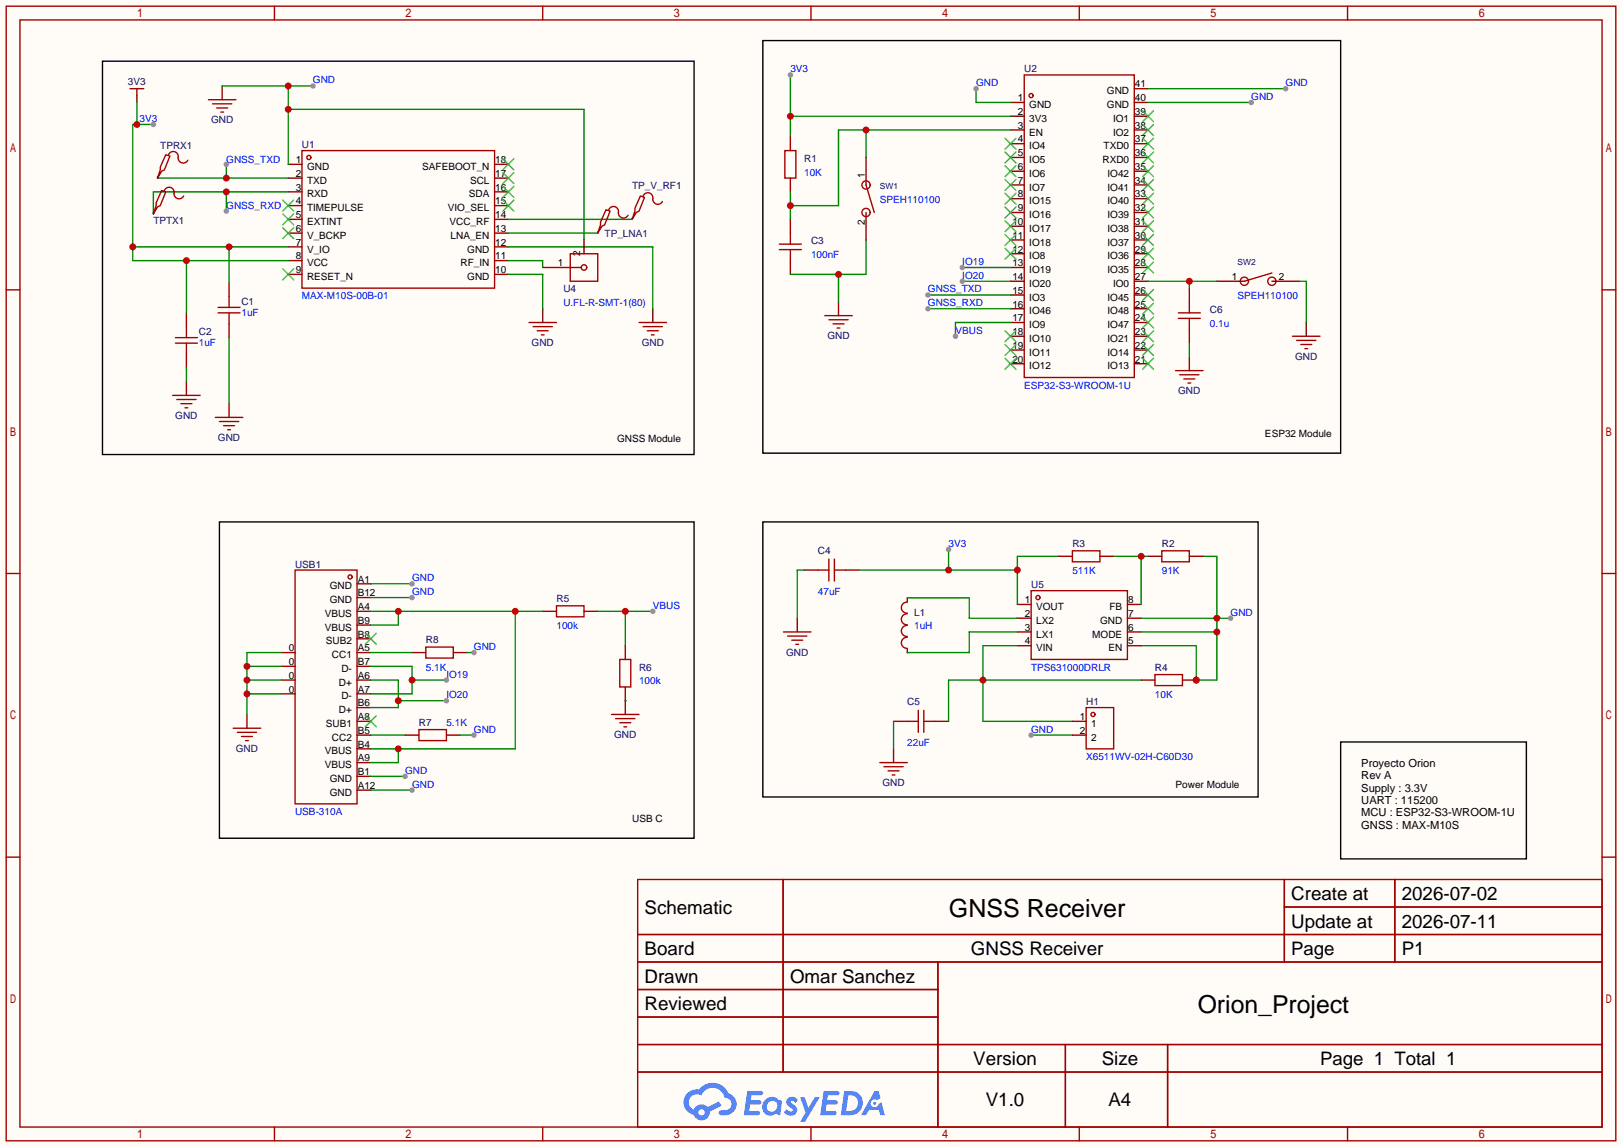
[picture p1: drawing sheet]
<svg xmlns="http://www.w3.org/2000/svg" width="299mm" height="212mm" viewBox="0 0 299 212" stroke-linecap="round" stroke-linejoin="round" font-family="sans-serif">
<path d="M0 0h299.5v211.8h-299.5z" fill="#fffcf7"/>
<g fill="none" stroke="#a10000" stroke-width=".25">
<path d="M1.1 1.1h297.2v209.6h-297.2zM3.7 3.7h292.1v204.5h-292.1zM50.7 1.1v2.6M100.2 1.1v2.6M149.7 1.1v2.6M199.3 1.1v2.6M248.8 1.1v2.6M1.1 53.5h2.6M295.8 53.5h2.5M1.1 105.9h2.6M295.8 105.9h2.5M1.1 158.3h2.6"/>
<path d="M295.8 158.3h2.5M117.7 162.4h178.1v45.8h-178.1zM117.7 172.6h178.1M117.7 177.7h178.1M144.6 162.4v35.6M173.2 177.7v30.5M237.1 162.4v15.3M237.1 167.5h58.7M257.5 162.4v15.3M117.7 182.8h55.5M117.7 192.9h178.1M117.7 187.8h55.5"/>
<path d="M117.7 198h178.1M196.7 192.9v15.3M215.6 192.9v15.3M50.7 208.2v2.5M100.2 208.2v2.5M149.7 208.2v2.5M199.3 208.2v2.5M248.8 208.2v2.5"/>
</g>
<g fill="#5487ff">
<path d="M145.5 202.8a1.3 1.3 0 0 1 1.8 .3l-.4 .6a.54 .54 0 0 0-.9-.2l.1 .2a1.58 1.58 0 0 1 1.1 1.6 1.43 1.43 0 0 1-2.5 .1l.5-.6a.64 .64 0 0 0 .5 .5 .64 .64 0 0 0 .7-.3l-.2-.2a1.6 1.6 0 0 1-1-1.6z"/>
<path d="M147.7 202.7h.9l.7 1.9 1.1-1.9h.9l-2.7 4.5h-.9l1-1.7z"/>
<path d="M138 201.5h1.6a1.31 1.31 0 0 1 1.2 .2 .4 .4 0 0 1-.3 .6h-1.8l-.1 .9h1.6a.4 .4 0 0 1 .4 .4 .4 .4 0 0 1-.4 .4h-1.7l-.2 1.2h.8a1.23 1.23 0 0 1 1.2 .2 .39 .39 0 0 1-.3 .6h-2.7z"/>
<path d="M152.1 201.5h1.6a1.32 1.32 0 0 1 1.3 .2 .39 .39 0 0 1-.4 .6h-1.7l-.2 .9h1.7a.4 .4 0 0 1 .3 .4 .4 .4 0 0 1-.4 .4h-1.7l-.2 1.2h.8a1.23 1.23 0 0 1 1.2 .2 .39 .39 0 0 1-.3 .6h-2.7z"/>
<path d="M161.5 201.5h.7l.4 1.3-.7 .4a.75 .75 0 0 0-1.1 .3 .75 .75 0 0 0 .5 1 .75 .75 0 0 0 .9-.6l.6-.3 .6 2.4h-.9l-.2-1h-1.9l-.5 1h-.9z"/>
<path d="M155.9 201.5l-.7 4.5h1.5a2.27 2.27 0 0 0 2.6-2.3 2.27 2.27 0 0 0-2.7-2.2zM156.6 202.3a1.5 1.5 0 0 1 1.8 1.5 1.5 1.5 0 0 1-1.9 1.4h-.3z"/>
<path d="M141.3 203.1a1.62 1.62 0 0 0-.4 2.1 1.62 1.62 0 0 0 2 .7l.4-.3 .3 .3 .5 .1 .3-2.5-.2-.3h-.4a1.58 1.58 0 0 0-2.5-.1zM141.9 203.6a.99 .99 0 0 1 1.6 .3 .99 .99 0 0 1-.9 1.4 .94 .94 0 0 1-1-.5 .94 .94 0 0 1 .3-1.2z"/>
<path d="M126.9 201.9a2.37 2.37 0 0 0 1.2 4 1.54 1.54 0 0 0 1.7 1 1.54 1.54 0 0 0 1.3-1.6l2.1-1.1-.5-.8-2 1.1a1.57 1.57 0 0 0-2.6 .4 1.5 1.5 0 0 1-.8-2.1 1.5 1.5 0 0 1 2.2-.5 2.23 2.23 0 0 1 2.3-1.4 2.23 2.23 0 0 1 2 1.8 1.16 1.16 0 0 1 1.2 1.1 1.16 1.16 0 0 1-1 1.3h-.7a.47 .47 0 0 0-.6 .3 .47 .47 0 0 0 .4 .6 2.23 2.23 0 0 0 2.3-.7 2.23 2.23 0 0 0 .4-2.3 2.16 2.16 0 0 0-1.3-1.1 3.2 3.2 0 0 0-5.4-.7l-1.2 .1zM129 205.4a.58 .58 0 0 1 1.1 0 .58 .58 0 0 1-1.1 0z"/>
<circle cx="161.5" cy="203.8" r=".28"/>
</g>
<g fill="none" stroke="#a10000" stroke-width=".25">
<path d="M24 16.4h2.5M25.3 16.4v1.3M38.5 18.4h5.1M39.2 19.2h3.6M40 19.9h2M40.8 20.7h.5M55.8 27.8h35.5v25.4h-35.5zM40.3 57.8h4M40.3 56.8h4M42.3 54.7v2.1M42.3 57.8v2M97.7 59.6h5"/>
<path d="M118 59.6h5.1M32.4 63.4h4M32.4 62.4h4M34.4 60.3v2.1M34.4 63.4v2M98.4 60.3h3.6M99.2 61.1h2M99.9 61.8h.6M118.7 60.3h3.6M119.5 61.1h2M120.3 61.8h.5"/>
<circle cx="57" cy="29.1" r=".38"/>
</g>
<g fill="none" stroke="#870000" stroke-width=".25">
<path d="M25.3 17.7v1.2M41 15.9v2.5M53.2 30.4h2.6M53.2 32.9h2.6M53.2 35.4h2.6M53.2 38h2.6M91.3 30.4h2.6M91.3 32.9h2.6M91.3 35.4h2.6M91.3 38h2.6M34.4 57.8v2.5M42.3 52.2v2.5"/>
<path d="M42.3 59.8v2.6M53.2 40.5h2.6M53.2 43.1h2.6M53.2 45.6h2.6M53.2 48.1h2.6M53.2 50.7h2.6M91.3 40.5h2.6M91.3 43.1h2.6M91.3 45.6h2.6M91.3 48.1h2.6M91.3 50.7h2.6M100.2 57v2.6"/>
<path d="M120.5 57v2.6M34.4 65.4v2.5"/>
</g>
<g fill="none" stroke="#3c3" stroke-width=".25">
<path d="M52.2 37l2 2M52.2 39.5l2 2M54.2 37l-2 2M54.2 39.5l-2 2M92.8 37l2.1 2M92.8 34.4l2.1 2M92.8 31.9l2.1 2M92.8 29.3l2.1 2.1M94.9 37l-2.1 2M94.9 34.4l-2.1 2M94.9 31.9l-2.1 2M94.9 29.3l-2.1 2.1"/>
<path d="M52.2 42l2 2.1M52.2 49.7l2 2M54.2 42l-2 2.1M54.2 49.7l-2 2"/>
</g>
<path d="M18.9 11.3h109.2v72.6h-109.2z" fill="none" stroke="#000" stroke-width=".25"/>
<path d="M41 15.9h16.8M53.2 15.9v14.5M53.2 20.2h54.6v24.1M93.9 50.7h6.3v6.3M93.9 45.6h26.6v11.4" fill="none" stroke="#008700" stroke-width=".25"/>
<g fill="#c00">
<circle cx="53.2" cy="20.2" r=".63"/>
<circle cx="53.2" cy="15.9" r=".63"/>
</g>
<circle cx="57.8" cy="15.9" r=".51" fill="#999"/>
<path d="M34.4 70.5v2.5M42.3 74.5v2.6" fill="none" stroke="#870000" stroke-width=".25"/>
<path d="M31.9 73h5.1M32.6 73.8h3.6M33.4 74.5h2M34.2 75.3h.5M39.8 77.1h5M40.5 77.9h3.6M41.3 78.6h2M42 79.4h.5" fill="none" stroke="#a10000" stroke-width=".25"/>
<path d="M25.3 18.9v4.1M28.3 23h-3.8v25.1h28.7M24.5 45.6h28.7M34.4 48.1v9.7M42.3 45.6v6.6M34.4 67.9v2.6M42.3 62.4v12.1" fill="none" stroke="#008700" stroke-width=".25"/>
<g fill="#c00">
<circle cx="34.4" cy="48.1" r=".63"/>
<circle cx="24.5" cy="45.6" r=".63"/>
<circle cx="42.3" cy="45.6" r=".63"/>
<circle cx="25.3" cy="23" r=".63"/>
</g>
<circle cx="28.3" cy="23" r=".51" fill="#999"/>
<path d="M29.1 32.9h24.1M41.8 30.4v2.5" fill="none" stroke="#008700" stroke-width=".25"/>
<circle cx="41.8" cy="32.9" r=".63" fill="#c00"/>
<circle cx="41.8" cy="30.4" r=".51" fill="#999"/>
<path d="M29.1 32.6v.3" fill="none" stroke="#870000" stroke-width=".25"/>
<path d="M30.6 28.6l.8 .2-1 2.6-.6 .2-.7 1.3 .5-1.5v-.5zM31.1 28.6a.93 .93 0 0 1 1.1-.6 .93 .93 0 0 1 .7 1.1 .94 .94 0 0 0 .7 1 .94 .94 0 0 0 1.1-.5" fill="none" stroke="#a10000" stroke-width=".25"/>
<path d="M41.8 35.4v3.6M53.2 35.4h-24.9v4.1" fill="none" stroke="#008700" stroke-width=".25"/>
<circle cx="41.8" cy="35.4" r=".63" fill="#c00"/>
<circle cx="41.8" cy="39" r=".51" fill="#999"/>
<g fill="none" stroke="#870000" stroke-width=".25">
<path d="M186.6 18.9h2.5M209.4 16.4h2.6M209.4 18.9h2.6M28.3 39.2v.3M186.6 21.5h2.5M186.6 24h2.5M186.6 26.5h2.5M186.6 29.1h2.5M186.6 31.6h2.5M186.6 34.2h2.5M186.6 36.7h2.5M186.6 39.2h2.5"/>
<path d="M209.4 21.5h2.6M209.4 24h2.6M209.4 26.5h2.6M209.4 29.1h2.6M209.4 31.6h2.6M209.4 34.2h2.6M209.4 36.7h2.6M209.4 39.2h2.6M186.6 41.8h2.5M186.6 44.3h2.5M186.6 46.9h2.5M186.6 49.4h2.5"/>
<path d="M186.6 51.9h2.5M186.6 54.5h2.5M186.6 57h2.5M186.6 59.6h2.5M209.4 41.8h2.6M209.4 44.3h2.6M209.4 46.9h2.6M209.4 49.4h2.6M209.4 51.9h2.6M209.4 54.5h2.6M209.4 57h2.6M209.4 59.6h2.6"/>
<path d="M186.6 62.1h2.5M186.6 64.6h2.5M186.6 67.2h2.5M209.4 62.1h2.6M209.4 64.6h2.6M209.4 67.2h2.6"/>
</g>
<g fill="none" stroke="#a10000" stroke-width=".25">
<path d="M189.1 13.8h20.3v55.9h-20.3zM29.8 35.2l.8 .2-1 2.6-.5 .2-.8 1.3 .5-1.5v-.5zM30.4 35.2a.93 .93 0 0 1 1.1-.6 .93 .93 0 0 1 .6 1.1 .94 .94 0 0 0 .7 1 .94 .94 0 0 0 1.1-.5"/>
<circle cx="190.4" cy="17.7" r=".38"/>
</g>
<g fill="none" stroke="#3c3" stroke-width=".25">
<path d="M185.5 38.2l2.1 2.1M185.5 35.7l2.1 2M185.5 33.1l2.1 2.1M185.5 30.6l2.1 2M185.5 28.1l2.1 2M185.5 25.5l2.1 2.1M187.6 38.2l-2.1 2.1M187.6 35.7l-2.1 2M187.6 33.1l-2.1 2.1M187.6 30.6l-2.1 2M187.6 28.1l-2.1 2M187.6 25.5l-2.1 2.1"/>
<path d="M210.9 20.4l2.1 2.1M210.9 23l2.1 2M210.9 25.5l2.1 2.1M210.9 28.1l2.1 2M210.9 30.6l2.1 2M210.9 33.1l2.1 2.1M210.9 35.7l2.1 2M210.9 38.2l2.1 2.1M213 20.4l-2.1 2.1M213 23l-2.1 2M213 25.5l-2.1 2.1M213 28.1l-2.1 2"/>
<path d="M213 30.6l-2.1 2M213 33.1l-2.1 2.1M213 35.7l-2.1 2M213 38.2l-2.1 2.1M185.5 45.8l2.1 2.1M185.5 43.3l2.1 2M185.5 40.8l2.1 2M187.6 45.8l-2.1 2.1M187.6 43.3l-2.1 2M187.6 40.8l-2.1 2M210.9 40.8l2.1 2M210.9 43.3l2.1 2"/>
<path d="M210.9 45.8l2.1 2.1M210.9 48.4l2.1 2M210.9 53.5l2.1 2M210.9 56l2.1 2M210.9 58.5l2.1 2.1M213 40.8l-2.1 2M213 43.3l-2.1 2M213 45.8l-2.1 2.1M213 48.4l-2.1 2M213 53.5l-2.1 2M213 56l-2.1 2M213 58.5l-2.1 2.1"/>
<path d="M185.5 66.2l2.1 2M185.5 63.6l2.1 2.1M185.5 61.1l2.1 2M187.6 61.1l-2.1 2M187.6 63.6l-2.1 2.1M187.6 66.2l-2.1 2M210.9 61.1l2.1 2M210.9 63.6l2.1 2.1M210.9 66.2l2.1 2M213 61.1l-2.1 2M213 63.6l-2.1 2.1M213 66.2l-2.1 2"/>
</g>
<path d="M180.2 16.4v2.5h6.4" fill="none" stroke="#008700" stroke-width=".25"/>
<circle cx="180.2" cy="16.4" r=".51" fill="#999"/>
<path d="M145.9 13.8v11.5M145.9 21.5h40.7" fill="none" stroke="#008700" stroke-width=".25"/>
<circle cx="145.9" cy="21.5" r=".63" fill="#c00"/>
<circle cx="145.9" cy="13.8" r=".51" fill="#999"/>
<path d="M145.9 25.3v2.5M145.9 32.9v2.5M145.9 40.5v2.6M145.9 48.1v2.6M154.8 55.8v2.5" fill="none" stroke="#870000" stroke-width=".25"/>
<path d="M144.9 27.8h2v5.1h-2zM143.9 45.1h4.1M143.9 46.1h4.1M145.9 43.1v2M145.9 46.1v2M152.3 58.3h5.1M153 59.1h3.6M153.8 59.8h2M154.6 60.6h.5" fill="none" stroke="#a10000" stroke-width=".25"/>
<path d="M145.9 35.4v5.1M159.9 24v5.1M186.6 24h-31.8v14h-8.9" fill="none" stroke="#008700" stroke-width=".25"/>
<g fill="#c00">
<circle cx="145.9" cy="38" r=".63"/>
<circle cx="159.9" cy="24" r=".63"/>
</g>
<path d="M154.8 50.7v5.1M159.9 44.3v6.4h-14" fill="none" stroke="#008700" stroke-width=".25"/>
<circle cx="154.8" cy="50.7" r=".63" fill="#c00"/>
<g fill="none" stroke="#a10000" stroke-width=".25">
<path d="M111.9 38.7l.7 .3-1 2.5-.5 .3-.7 1.3 .5-1.6v-.5zM112.4 38.7a.93 .93 0 0 1 1.1-.5 .93 .93 0 0 1 .7 1 .94 .94 0 0 0 .7 1 .94 .94 0 0 0 1.1-.4M118.2 36.2l.8 .2-1 2.6-.5 .2-.8 1.3 .5-1.5v-.5zM118.7 36.2a.93 .93 0 0 1 1.2-.6 .93 .93 0 0 1 .6 1.1 .94 .94 0 0 0 .7 1 .94 .94 0 0 0 1.1-.5M105.3 46.9h5.1v5h-5.1zM105.3 49.4h2"/>
<circle cx="107.8" cy="49.4" r=".51"/>
</g>
<path d="M100.2 49.4h5.1M107.8 44.3v2.6M110.4 42.8v.3M116.7 40.3v.2" fill="none" stroke="#870000" stroke-width=".25"/>
<path d="M212 18.9h19M93.9 48.1h6.3v1.3M93.9 40.5h22.8M93.9 43.1h16.5" fill="none" stroke="#008700" stroke-width=".25"/>
<circle cx="231" cy="18.9" r=".51" fill="#999"/>
<path d="M212 16.4h25.4" fill="none" stroke="#008700" stroke-width=".25"/>
<circle cx="237.4" cy="16.4" r=".51" fill="#999"/>
<path d="M247.5 137h34.3v21.6h-34.3z" fill="none" stroke="#000" stroke-width=".25"/>
<g fill="none" stroke="#a10000" stroke-width=".25">
<path d="M190.4 109.1h17.8v12.7h-17.8z"/>
<circle cx="191.6" cy="110.4" r=".38"/>
</g>
<path d="M187.8 111.6h2.6M187.8 114.2h2.6M187.8 116.7h2.6M187.8 119.3h2.6M208.2 111.6h2.5M208.2 114.2h2.5M208.2 116.7h2.5M208.2 119.3h2.5" fill="none" stroke="#870000" stroke-width=".25"/>
<path d="M210.7 114.2h16.5M210.7 116.7h14M222.1 102.7h2.6v22.9h-3.8v-6.3h-10.2" fill="none" stroke="#008700" stroke-width=".25"/>
<g fill="#c00">
<circle cx="224.7" cy="114.2" r=".63"/>
<circle cx="224.7" cy="116.7" r=".63"/>
<circle cx="220.9" cy="125.6" r=".63"/>
</g>
<circle cx="227.2" cy="114.2" r=".51" fill="#999"/>
<path d="M187.8 119.3h-6.3v13.9h16.5M210.7 125.6h-35.6v7.6" fill="none" stroke="#008700" stroke-width=".25"/>
<circle cx="181.5" cy="125.6" r=".63" fill="#c00"/>
<path d="M190.4 135.8h7.6" fill="none" stroke="#008700" stroke-width=".25"/>
<circle cx="190.4" cy="135.8" r=".51" fill="#999"/>
<path d="M148.5 105.3h2.5M156.1 105.3h2.5M165 133.2h2.5M172.6 133.2h2.5" fill="none" stroke="#870000" stroke-width=".25"/>
<path d="M151 105.3h2M153 103.3v4M154.1 105.3h2M154.1 103.3v4M167.5 133.2h2M169.5 131.2v4.1M170.6 131.2v4.1M170.6 133.2h2" fill="none" stroke="#a10000" stroke-width=".25"/>
<path d="M158.6 105.3h29.2M175.1 101.5v3.8M195.5 102.7h-7.7v8.9" fill="none" stroke="#008700" stroke-width=".25"/>
<g fill="#c00">
<circle cx="187.8" cy="105.3" r=".63"/>
<circle cx="175.1" cy="105.3" r=".63"/>
</g>
<circle cx="175.1" cy="101.5" r=".51" fill="#999"/>
<path d="M147.2 114.2v2.5M167.5 110.4v.8M167.5 119.8v.8M195.5 102.7h2.5M203.1 102.7h2.5M212 102.7h2.5M219.6 102.7h2.5M165 138.3v2.5" fill="none" stroke="#870000" stroke-width=".25"/>
<g fill="none" stroke="#a10000" stroke-width=".25">
<path d="M144.7 116.7h5M145.4 117.5h3.6M146.2 118.2h2M146.9 119h.5M167.5 113.4a1.01 1.01 0 0 0-1.1 1 1.01 1.01 0 0 0 1.1 1M167.5 115.5a1.01 1.01 0 0 0-1.1 1 1.01 1.01 0 0 0 1.1 1M167.5 117.7a1.01 1.01 0 0 0-1.1 1 1.01 1.01 0 0 0 1.1 1M167.5 111.2a1.01 1.01 0 0 0-1.1 1 1.01 1.01 0 0 0 1.1 1M198 101.7h5.1v2.1h-5.1zM214.5 101.7h5.1v2.1h-5.1zM162.4 140.8h5.1M163.2 141.6h3.6"/>
<path d="M164 142.4h2M164.7 143.1h.5"/>
</g>
<path d="M148.5 105.3h-1.3v8.9M167.5 110.4h11.4v3.8h8.9M187.8 116.7h-8.9v3.8h-11.4M205.6 102.7h6.4M210.7 102.7v8.9M165 133.2v5.1" fill="none" stroke="#008700" stroke-width=".25"/>
<path d="M140.8 7.5h106.7v76.2h-106.7zM140.8 96.4h91.5v50.8h-91.5z" fill="none" stroke="#000" stroke-width=".25"/>
<circle cx="210.7" cy="102.7" r=".63" fill="#c00"/>
<path d="M213.2 124.6h5.1v2h-5.1z" fill="none" stroke="#a10000" stroke-width=".25"/>
<path d="M218.3 125.6h2.6" fill="none" stroke="#870000" stroke-width=".25"/>
<circle cx="220.9" cy="125.6" r=".63" fill="#c00"/>
<g fill="none" stroke="#870000" stroke-width=".25">
<path d="M65.9 110.4h2.6M65.9 115.4h2.6M65.9 107.8h2.6M65.9 112.9h2.6M65.9 118h2.6M51.9 125.6h2.6M51.9 120.5h2.6M51.9 123.1h2.6M51.9 128.1h2.6M65.9 125.6h2.6M65.9 120.5h2.6M65.9 130.7h2.6"/>
<path d="M65.9 123.1h2.6M65.9 128.1h2.6M65.9 133.2h2.6M65.9 135.8h2.6M65.9 138.3h2.6M198 133.2h2.5M198 135.8h2.5M210.7 125.6h2.5M65.9 140.8h2.6M65.9 145.9h2.6M65.9 143.4h2.6"/>
</g>
<g fill="none" stroke="#a10000" stroke-width=".25">
<path d="M54.5 105.3h11.4v43.2h-11.4zM200.5 130.7h5.1v7.6h-5.1z"/>
<circle cx="64.6" cy="106.6" r=".38"/>
<circle cx="201.8" cy="132" r=".38"/>
</g>
<path d="M67.4 117l2.1 2M69.5 117l-2.1 2M67.4 132.2l2.1 2M69.5 132.2l-2.1 2" fill="none" stroke="#3c3" stroke-width=".25"/>
<path d="M68.5 107.8h7.6" fill="none" stroke="#008700" stroke-width=".25"/>
<circle cx="76.1" cy="107.8" r=".51" fill="#999"/>
<path d="M68.5 110.4h7.6" fill="none" stroke="#008700" stroke-width=".25"/>
<circle cx="76.1" cy="110.4" r=".51" fill="#999"/>
<path d="M68.5 145.9h7.6" fill="none" stroke="#008700" stroke-width=".25"/>
<circle cx="76.1" cy="145.9" r=".51" fill="#999"/>
<path d="M68.5 143.4h6.3" fill="none" stroke="#008700" stroke-width=".25"/>
<circle cx="74.8" cy="143.4" r=".51" fill="#999"/>
<path d="M68.5 125.6h5v5.1h-5M73.5 129.4h8.9" fill="none" stroke="#008700" stroke-width=".25"/>
<circle cx="73.5" cy="129.4" r=".63" fill="#c00"/>
<circle cx="82.4" cy="129.4" r=".51" fill="#999"/>
<path d="M68.5 123.1h7.6v5h-7.6M76.1 125.6h6.3" fill="none" stroke="#008700" stroke-width=".25"/>
<circle cx="76.1" cy="125.6" r=".63" fill="#c00"/>
<circle cx="82.4" cy="125.6" r=".51" fill="#999"/>
<path d="M177.7 49.4h8.9" fill="none" stroke="#008700" stroke-width=".25"/>
<circle cx="177.7" cy="49.4" r=".51" fill="#999"/>
<path d="M177.7 51.9h8.9" fill="none" stroke="#008700" stroke-width=".25"/>
<circle cx="177.7" cy="51.9" r=".51" fill="#999"/>
<path d="M171.3 54.5h15.3" fill="none" stroke="#008700" stroke-width=".25"/>
<circle cx="171.3" cy="54.5" r=".51" fill="#999"/>
<path d="M171.3 57h15.3" fill="none" stroke="#008700" stroke-width=".25"/>
<circle cx="171.3" cy="57" r=".51" fill="#999"/>
<g fill="none" stroke="#a10000" stroke-width=".25">
<path d="M159.9 34.2l1.5 5M234.8 50.4l-5.1 1.5M78.6 119.5h5.1v2h-5.1zM102.7 111.9h5.1v2h-5.1zM77.3 134.7h5.1v2.1h-5.1zM114.4 121.8h2.1v5.1h-2.1z"/>
<circle cx="159.9" cy="39.2" r=".76"/>
<circle cx="159.9" cy="34.2" r=".76"/>
<circle cx="229.7" cy="51.9" r=".76"/>
<circle cx="234.8" cy="51.9" r=".76"/>
</g>
<path d="M159.9 29.1v5.1M159.9 39.2v5.1M224.7 51.9h5M234.8 51.9h5.1M100.2 112.9h2.5M107.8 112.9h2.6M115.4 119.3v2.5M74.8 135.8h2.5M76.1 120.5h2.5M82.4 135.8h2.6M83.7 120.5h2.5M115.4 126.9v2.5" fill="none" stroke="#870000" stroke-width=".25"/>
<path d="M110.4 112.9h10.1M115.4 112.9v6.4" fill="none" stroke="#008700" stroke-width=".25"/>
<circle cx="115.4" cy="112.9" r=".63" fill="#c00"/>
<circle cx="120.5" cy="112.9" r=".51" fill="#999"/>
<path d="M68.5 112.9h31.7M73.5 112.9v2.5h-5M95.1 112.9v25.4h-26.6M73.5 138.3v2.5h-5" fill="none" stroke="#008700" stroke-width=".25"/>
<g fill="#c00">
<circle cx="73.5" cy="112.9" r=".63"/>
<circle cx="95.1" cy="112.9" r=".63"/>
<circle cx="73.5" cy="138.3" r=".63"/>
</g>
<path d="M68.5 120.5h7.6M68.5 135.8h6.3M85 135.8h2.5" fill="none" stroke="#008700" stroke-width=".25"/>
<circle cx="87.5" cy="135.8" r=".51" fill="#999"/>
<path d="M86.2 120.5h1.3" fill="none" stroke="#008700" stroke-width=".25"/>
<circle cx="87.5" cy="120.5" r=".51" fill="#999"/>
<path d="M115.4 129.4v2.6" fill="none" stroke="#870000" stroke-width=".25"/>
<path d="M112.9 132h5.1M113.7 132.7h3.5M114.4 133.5h2.1M115.2 134.2h.5" fill="none" stroke="#a10000" stroke-width=".25"/>
<path d="M186.6 59.6h-10.2v2.5M115.4 129.4h.1" fill="none" stroke="#008700" stroke-width=".25"/>
<circle cx="176.4" cy="62.1" r=".51" fill="#999"/>
<path d="M45.6 132v2.5" fill="none" stroke="#870000" stroke-width=".25"/>
<path d="M43.1 134.5h5M43.8 135.3h3.6M44.6 136h2M45.3 136.8h.5" fill="none" stroke="#a10000" stroke-width=".25"/>
<path d="M45.6 123.1h6.3M45.6 125.6h6.3M45.6 128.1h6.3M51.9 120.5h-6.3v11.5" fill="none" stroke="#008700" stroke-width=".25"/>
<g fill="#c00">
<circle cx="45.6" cy="123.1" r=".63"/>
<circle cx="45.6" cy="125.6" r=".63"/>
<circle cx="45.6" cy="128.1" r=".63"/>
</g>
<path d="M219.6 53.2v2.6M241.2 59.6v2.5M219.6 60.8v2.6M219.6 65.9v2.6" fill="none" stroke="#870000" stroke-width=".25"/>
<path d="M217.6 57.8h4M217.6 58.8h4M219.6 55.8v2M219.6 58.8v2M217 68.5h5.1M217.8 69.2h3.6M218.6 70h2M219.3 70.7h.5M238.6 62.1h5.1M239.4 62.9h3.6M240.2 63.6h2M240.9 64.4h.5" fill="none" stroke="#a10000" stroke-width=".25"/>
<path d="M212 51.9h12.7M219.6 51.9v1.3" fill="none" stroke="#008700" stroke-width=".25"/>
<circle cx="219.6" cy="51.9" r=".63" fill="#c00"/>
<path d="M239.9 51.9h1.3v7.7M219.6 63.4v2.5" fill="none" stroke="#008700" stroke-width=".25"/>
<path d="M40.5 96.4h87.6v58.4h-87.6z" fill="none" stroke="#000" stroke-width=".25"/>
<g font-size="4.6">
<text x="175.2" y="169.4">GNSS Receiver</text>
<text x="221.1" y="187.1">Orion_Project</text>
</g>
<g font-size="3.5">
<text x="238.4" y="166.2">Create at</text>
<text x="258.8" y="166.2">2026-07-02</text>
<text x="119" y="168.8">Schematic</text>
<text x="238.4" y="171.3">Update at</text>
<text x="258.8" y="171.3">2026-07-11</text>
<text x="119" y="176.4">Board</text>
<text x="179.3" y="176.4">GNSS Receiver</text>
<text x="258.8" y="176.4">P1</text>
<text x="119" y="181.5">Drawn</text>
<text x="145.9" y="181.5">Omar Sanchez</text>
<text x="119" y="186.6">Reviewed</text>
<text x="179.7" y="196.7">Version</text>
<text x="203.4" y="196.7">Size</text>
<text x="182" y="204.3">V1.0</text>
<text x="204.7" y="204.3">A4</text>
</g>
<g font-size="3.4">
<text x="238.4" y="176.4">Page</text>
<text x="243.7" y="196.7">Page 1 Total 1</text>
</g>
<g font-size="2.1">
<text x="251.3" y="141.6">Proyecto Orion</text>
<text x="251.3" y="143.9">Rev A</text>
<text x="251.3" y="146.2">Supply : 3.3V</text>
<text x="251.3" y="148.5">UART : 115200</text>
<text x="251.3" y="150.8">MCU : ESP32-S3-WROOM-1U</text>
<text x="251.3" y="153.1">GNSS : MAX-M10S</text>
</g>
<g font-size="1.8" fill="#000080">
<text x="23.6" y="15.7">3V3</text>
<text x="189.1" y="13.4">U2</text>
<text x="39" y="22.8">GND</text>
<text x="29.6" y="27.6">TPRX1</text>
<text x="55.8" y="27.4">U1</text>
<text x="148.5" y="29.9">R1</text>
<text x="116.7" y="35">TP_V_RF1</text>
<text x="28.3" y="41.3">TPTX1</text>
<text x="111.6" y="43.9">TP_LNA1</text>
<text x="149.7" y="45.1">C3</text>
<text x="44.6" y="56.3">C1</text>
<text x="104" y="54">U4</text>
<text x="223.4" y="57.8">C6</text>
<text x="36.7" y="61.9">C2</text>
<text x="98.1" y="63.9">GND</text>
<text x="118.5" y="63.9">GND</text>
<text x="152.8" y="62.7">GND</text>
<text x="239.1" y="66.5">GND</text>
<text x="32.4" y="77.4">GND</text>
<text x="217.5" y="72.8">GND</text>
<text x="40.2" y="81.5">GND</text>
<text x="198" y="101">R3</text>
<text x="214.5" y="101">R2</text>
<text x="54.5" y="104.8">USB1</text>
<text x="151" y="102.3">C4</text>
<text x="102.7" y="111.2">R5</text>
<text x="168.8" y="113.7">L1</text>
<text x="190.4" y="108.6">U5</text>
<text x="78.6" y="118.8">R8</text>
<text x="118" y="123.9">R6</text>
<text x="145.1" y="121.1">GND</text>
<text x="213.2" y="123.9">R4</text>
<text x="167.5" y="130.2">C5</text>
<text x="200.5" y="130.2">H1</text>
<text x="77.3" y="134">R7</text>
<text x="113.4" y="136.3">GND</text>
<text x="43.5" y="138.9">GND</text>
<text x="162.9" y="145.2">GND</text>
</g>
<g font-size="1.8" fill="#00f">
<text x="57.8" y="15.4">GND</text>
<text x="145.9" y="13.4">3V3</text>
<text x="180.2" y="15.9">GND</text>
<text x="237.4" y="15.9">GND</text>
<text x="25.8" y="22.5">3V3</text>
<text x="231" y="18.5">GND</text>
<text x="41.8" y="30.1">GNSS_TXD</text>
<text x="148.5" y="32.4">10K</text>
<text x="41.8" y="38.5">GNSS_RXD</text>
<text x="162.4" y="37.5">SPEH110100</text>
<text x="149.7" y="47.7">100nF</text>
<text x="177.7" y="48.9">IO19</text>
<text x="177.7" y="51.5">IO20</text>
<text x="44.6" y="58.3">1uF</text>
<text x="55.8" y="55.3">MAX-M10S-00B-01</text>
<text x="104" y="56.5">U.FL-R-SMT-1(80)</text>
<text x="171.3" y="54">GNSS_TXD</text>
<text x="171.3" y="56.6">GNSS_RXD</text>
<text x="228.5" y="55.3">SPEH110100</text>
<text x="36.7" y="63.9">1uF</text>
<text x="176.4" y="61.6">VBUS</text>
<text x="223.4" y="60.4">0.1u</text>
<text x="189.1" y="71.8">ESP32-S3-WROOM-1U</text>
<text x="175.1" y="101">3V3</text>
<text x="76.1" y="107.4">GND</text>
<text x="198" y="106.1">511K</text>
<text x="214.5" y="106.1">91K</text>
<text x="76.1" y="109.9">GND</text>
<text x="120.5" y="112.4">VBUS</text>
<text x="151" y="109.9">47uF</text>
<text x="227.2" y="113.7">GND</text>
<text x="102.7" y="116.3">100k</text>
<text x="168.8" y="116.3">1uH</text>
<text x="78.6" y="123.9">5.1K</text>
<text x="82.4" y="125.1">IO19</text>
<text x="87.5" y="120.1">GND</text>
<text x="190.4" y="123.9">TPS631000DRLR</text>
<text x="82.4" y="129">IO20</text>
<text x="118" y="126.4">100k</text>
<text x="213.2" y="129">10K</text>
<text x="82.4" y="134">5.1K</text>
<text x="87.5" y="135.3">GND</text>
<text x="167.5" y="137.8">22uF</text>
<text x="190.4" y="135.3">GND</text>
<text x="74.8" y="142.9">GND</text>
<text x="200.5" y="140.4">X6511WV-02H-C60D30</text>
<text x="76.1" y="145.5">GND</text>
<text x="54.5" y="150.5">USB-310A</text>
</g>
<g font-size="1.8">
<text x="204.4" y="17.4">GND</text>
<text x="209.5" y="16.2">41</text>
<text x="187.9" y="23.8">3</text>
<text x="187.9" y="21.2">2</text>
<text x="187.9" y="18.7">1</text>
<text x="190" y="22.5">3V3</text>
<text x="190" y="20">GND</text>
<text x="204.4" y="20">GND</text>
<text x="205.5" y="22.5">IO1</text>
<text x="209.5" y="18.7">40</text>
<text x="209.5" y="21.2">39</text>
<text x="209.5" y="23.8">38</text>
<text x="187.9" y="28.9">5</text>
<text x="187.9" y="26.3">4</text>
<text x="190" y="27.6">IO4</text>
<text x="190" y="25">EN</text>
<text x="203.8" y="27.6">TXD0</text>
<text x="205.5" y="25">IO2</text>
<text x="209.5" y="26.3">37</text>
<text x="209.5" y="28.9">36</text>
<text x="54.6" y="30.1">1</text>
<text x="54.6" y="32.7">2</text>
<text x="54.6" y="35.2">3</text>
<text x="56.7" y="31.4">GND</text>
<text x="56.7" y="33.9">TXD</text>
<text x="78" y="31.4">SAFEBOOT_N</text>
<text x="86.8" y="33.9">SCL</text>
<text x="91.4" y="35.2">16</text>
<text x="91.4" y="32.7">17</text>
<text x="91.4" y="30.1">18</text>
<text x="159.7" y="32.9" transform="rotate(-90 159.7 32.9)">1</text>
<text x="187.9" y="33.9">7</text>
<text x="187.9" y="31.4">6</text>
<text x="190" y="35.2">IO7</text>
<text x="190" y="32.7">IO6</text>
<text x="190" y="30.1">IO5</text>
<text x="203.6" y="30.1">RXD0</text>
<text x="204.5" y="32.7">IO42</text>
<text x="204.5" y="35.2">IO41</text>
<text x="209.5" y="31.4">35</text>
<text x="209.5" y="33.9">34</text>
<text x="54.6" y="37.7">4</text>
<text x="54.6" y="40.3">5</text>
<text x="56.7" y="36.5">RXD</text>
<text x="56.7" y="39">TIMEPULSE</text>
<text x="56.7" y="41.6">EXTINT</text>
<text x="82.7" y="39">VIO_SEL</text>
<text x="83" y="41.6">VCC_RF</text>
<text x="86.6" y="36.5">SDA</text>
<text x="91.4" y="40.3">14</text>
<text x="91.4" y="37.7">15</text>
<text x="159.7" y="41.5" transform="rotate(-90 159.7 41.5)">2</text>
<text x="186.9" y="41.6">10</text>
<text x="187.9" y="39">9</text>
<text x="187.9" y="36.5">8</text>
<text x="190" y="40.3">IO16</text>
<text x="190" y="37.7">IO15</text>
<text x="204.5" y="37.7">IO40</text>
<text x="204.5" y="40.3">IO39</text>
<text x="209.5" y="36.5">33</text>
<text x="209.5" y="39">32</text>
<text x="209.5" y="41.6">31</text>
<text x="54.6" y="42.8">6</text>
<text x="54.6" y="45.4">7</text>
<text x="54.6" y="47.9">8</text>
<text x="56.7" y="44.1">V_BCKP</text>
<text x="56.7" y="46.6">V_IO</text>
<text x="83.2" y="44.1">LNA_EN</text>
<text x="86.3" y="46.6">GND</text>
<text x="91.4" y="47.9">11</text>
<text x="91.4" y="45.4">12</text>
<text x="91.4" y="42.8">13</text>
<text x="107.1" y="47.3" transform="rotate(-90 107.1 47.3)">2</text>
<text x="186.9" y="46.6">12</text>
<text x="186.9" y="44.1">11</text>
<text x="190" y="47.9">IO8</text>
<text x="190" y="45.4">IO18</text>
<text x="190" y="42.8">IO17</text>
<text x="204.5" y="42.8">IO38</text>
<text x="204.5" y="45.4">IO37</text>
<text x="204.5" y="47.9">IO36</text>
<text x="209.5" y="44.1">30</text>
<text x="209.5" y="46.6">29</text>
<text x="54.6" y="50.4">9</text>
<text x="56.7" y="49.2">VCC</text>
<text x="56.7" y="51.7">RESET_N</text>
<text x="85" y="49.2">RF_IN</text>
<text x="86.3" y="51.7">GND</text>
<text x="91.4" y="50.4">10</text>
<text x="103" y="49.2">1</text>
<text x="186.9" y="51.7">14</text>
<text x="186.9" y="49.2">13</text>
<text x="190" y="53">IO20</text>
<text x="190" y="50.4">IO19</text>
<text x="204.5" y="50.4">IO35</text>
<text x="205.5" y="53">IO0</text>
<text x="209.5" y="49.2">28</text>
<text x="209.5" y="51.7">27</text>
<text x="227.4" y="51.7">1</text>
<text x="236.1" y="51.7">2</text>
<text x="186.9" y="59.3">17</text>
<text x="186.9" y="56.8">16</text>
<text x="186.9" y="54.3">15</text>
<text x="190" y="58.1">IO46</text>
<text x="190" y="55.5">IO3</text>
<text x="204.5" y="55.5">IO45</text>
<text x="204.5" y="58.1">IO48</text>
<text x="209.5" y="54.3">26</text>
<text x="209.5" y="56.8">25</text>
<text x="209.5" y="59.3">24</text>
<text x="186.9" y="64.4">19</text>
<text x="186.9" y="61.9">18</text>
<text x="190" y="65.7">IO11</text>
<text x="190" y="63.1">IO10</text>
<text x="190" y="60.6">IO9</text>
<text x="204.5" y="60.6">IO47</text>
<text x="204.5" y="63.1">IO21</text>
<text x="204.5" y="65.7">IO14</text>
<text x="209.5" y="61.9">23</text>
<text x="209.5" y="64.4">22</text>
<text x="186.9" y="67">20</text>
<text x="190" y="68.2">IO12</text>
<text x="204.5" y="68.2">IO13</text>
<text x="209.5" y="67">21</text>
<text x="113.9" y="81.7">GNSS Module</text>
<text x="233.6" y="80.7">ESP32 Module</text>
<text x="66" y="107.6">A1</text>
<text x="59.9" y="113.9">VBUS</text>
<text x="60.9" y="111.4">GND</text>
<text x="60.9" y="108.9">GND</text>
<text x="66" y="110.1">B12</text>
<text x="66" y="112.7">A4</text>
<text x="189.2" y="111.4">1</text>
<text x="189.2" y="113.9">2</text>
<text x="191.3" y="112.7">VOUT</text>
<text x="204.9" y="112.7">FB</text>
<text x="208.3" y="113.9">7</text>
<text x="208.3" y="111.4">8</text>
<text x="59.9" y="116.5">VBUS</text>
<text x="60.1" y="119">SUB2</text>
<text x="66" y="115.2">B9</text>
<text x="66" y="117.8">B8</text>
<text x="189.2" y="116.5">3</text>
<text x="189.2" y="119">4</text>
<text x="191.3" y="115.2">LX2</text>
<text x="191.3" y="117.8">LX1</text>
<text x="201.7" y="117.8">MODE</text>
<text x="203.1" y="115.2">GND</text>
<text x="208.3" y="119">5</text>
<text x="208.3" y="116.5">6</text>
<text x="53.3" y="120.3">0</text>
<text x="53.3" y="122.8">0</text>
<text x="53.3" y="125.4">0</text>
<text x="61.3" y="121.6">CC1</text>
<text x="63" y="124.1">D-</text>
<text x="66" y="120.3">A5</text>
<text x="66" y="122.8">B7</text>
<text x="66" y="125.4">A6</text>
<text x="191.3" y="120.3">VIN</text>
<text x="204.6" y="120.3">EN</text>
<text x="53.3" y="127.9">0</text>
<text x="62.6" y="131.7">D+</text>
<text x="62.6" y="126.6">D+</text>
<text x="63" y="129.2">D-</text>
<text x="66" y="130.5">B6</text>
<text x="66" y="127.9">A7</text>
<text x="60.1" y="134.3">SUB1</text>
<text x="61.3" y="136.8">CC2</text>
<text x="66" y="133">A8</text>
<text x="66" y="135.5">B5</text>
<text x="199.4" y="133">1</text>
<text x="199.4" y="135.5">2</text>
<text x="201.5" y="134.3">1</text>
<text x="201.5" y="136.8">2</text>
<text x="59.9" y="141.9">VBUS</text>
<text x="59.9" y="139.3">VBUS</text>
<text x="66" y="140.6">A9</text>
<text x="66" y="138.1">B4</text>
<text x="66" y="143.2">B1</text>
<text x="60.9" y="147">GND</text>
<text x="60.9" y="144.4">GND</text>
<text x="66" y="145.7">A12</text>
<text x="217" y="145.5">Power Module</text>
<text x="116.7" y="151.8">USB C</text>
</g>
<g font-size="1.6" fill="#000080">
<text x="162.4" y="35">SW1</text>
<text x="228.5" y="48.9">SW2</text>
</g>
</svg>
